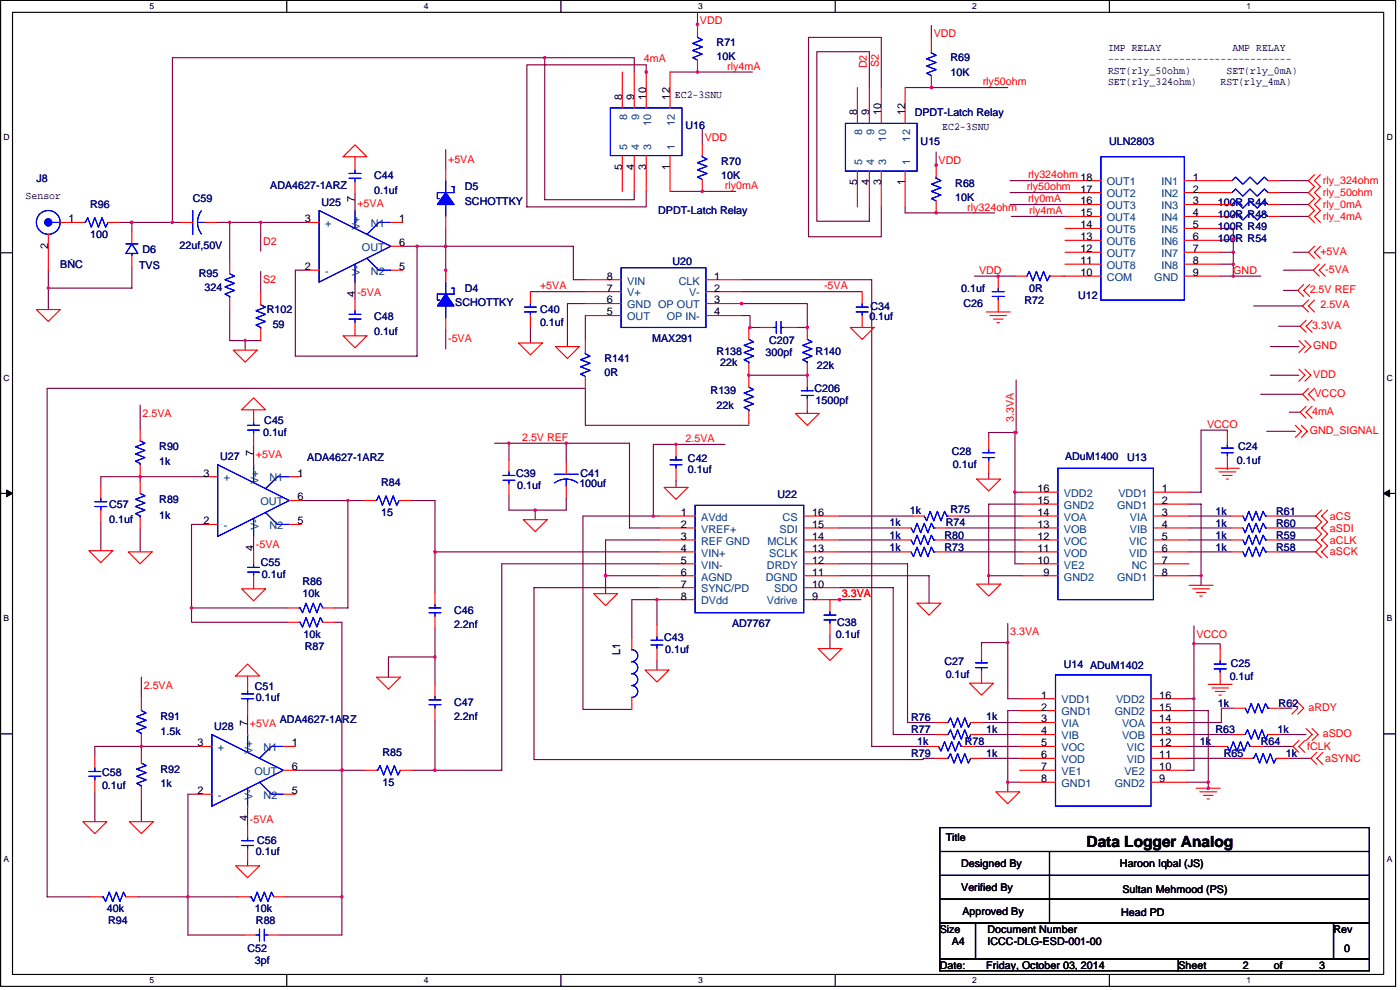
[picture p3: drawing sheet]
<svg xmlns="http://www.w3.org/2000/svg" width="420mm" height="297mm" viewBox="0 0 420 297" stroke-linecap="round" stroke-linejoin="round" font-family="sans-serif">
<path d="M.2 .1h418.6v295.9h-418.6zM3.8 3.7h411.5v288.7h-411.5z" fill="none" stroke="#000" stroke-width=".34"/>
<g fill="#fff">
<path d="M44.9 .5h1.4v2.8h-1.4z"/>
<path d="M44.9 292.8h1.4v2.8h-1.4z"/>
</g>
<path d="M86.1 .1v3.6M86.1 292.4v3.6" fill="none" stroke="#000" stroke-width=".34"/>
<g fill="#fff">
<path d="M127.2 .5h1.4v2.8h-1.4z"/>
<path d="M127.2 292.8h1.4v2.8h-1.4z"/>
</g>
<path d="M168.3 .1v3.6M168.3 292.4v3.6" fill="none" stroke="#000" stroke-width=".34"/>
<g fill="#fff">
<path d="M209.5 .5h1.4v2.8h-1.4z"/>
<path d="M209.5 292.8h1.4v2.8h-1.4z"/>
</g>
<path d="M250.6 .1v3.6M250.6 292.4v3.6" fill="none" stroke="#000" stroke-width=".34"/>
<g fill="#fff">
<path d="M291.8 .5h1.4v2.8h-1.4z"/>
<path d="M291.8 292.8h1.4v2.8h-1.4z"/>
</g>
<path d="M332.9 .1v3.6M332.9 292.4v3.6" fill="none" stroke="#000" stroke-width=".34"/>
<g fill="#fff">
<path d="M374.1 .5h1.4v2.8h-1.4z"/>
<path d="M374.1 292.8h1.4v2.8h-1.4z"/>
<path d="M1.1 39.8h1.8v2.8h-1.8z"/>
<path d="M416.2 39.8h1.8v2.8h-1.8z"/>
<path d="M1.1 111.9h1.8v2.9h-1.8z"/>
<path d="M416.2 111.9h1.8v2.9h-1.8z"/>
</g>
<path d="M.2 75.9h3.6M415.3 75.9h3.5" fill="none" stroke="#000" stroke-width=".34"/>
<g fill="#fff">
<path d="M1.1 184.1h1.7v2.8h-1.7z"/>
<path d="M416.2 184.1h1.7v2.8h-1.7z"/>
</g>
<path d="M.2 148h3.6M415.3 148h3.5" fill="none" stroke="#000" stroke-width=".34"/>
<path d="M2 147l1.8 1-1.8 1.1zM415.3 148l1.7-1v2.1z" fill="#000" stroke="#000" stroke-width=".3"/>
<g fill="#fff">
<path d="M1.1 256.3h1.7v2.8h-1.7z"/>
<path d="M416.1 256.3h1.8v2.8h-1.8z"/>
</g>
<path d="M.2 220.2h3.6M415.3 220.2h3.5M282 248.3h129v21.5h-129zM282 255.5h129M315 255.5v21.5M282 269.8h129v7.2h-129zM282 277h10.8v10.7h-10.8zM282.4 262.6h128.6M292.8 277h107.4v10.7h-107.4zM400.2 277h10.8v10.7h-10.8zM282 287.7h71.7v3.6h-71.7zM353.7 287.7h57.3v3.6h-57.3z" fill="none" stroke="#000" stroke-width=".34"/>
<g fill="none" stroke="#800040" stroke-width=".34">
<path d="M163.5 17.3h26.8v4.3M209.3 3.7v4.3M279.5 7.6v4.3M193.9 22v-2.5h-35.8v42.6h35.8v-4.7M201.1 21.6h24.7M210.8 38.8v4.3M260.9 26.3v-10.8h-15.8v50.9h15.8v-4.3M264.5 26.3v-15.1h-21.9v59.8h21.9v-8.9M271.6 26.3h30.8M106.5 47v.4M106.5 58.1v5.1M133.8 44.9v5.7"/>
<path d="M190.3 57.4v2.5h-26.8v-42.6h-111.8v49.4M201.1 57.4h19.7M281 45.6v4.3M303.2 57.8h16.4M303.2 54.2h16.4M384.1 57.8h8.6M384.1 54.2h8.6M21.3 77.8h.4M36 66.7h18.3M39.6 66.7v2.9M65 66.7h3.9v11.8M68.9 66.7h23.3"/>
<path d="M78.2 66.7v8.6M120.9 73.9h51.2v10h3.6M125.2 73.9v32.9h-36.6v-25.7h3.6M133.8 68.5v15.8M271.6 62.1v1.8h26.9M303.2 61.4h16.4M303.5 64.9h16.1M366.2 68.5h3.9v14.3M366.2 79.3h4.3M366.2 75.7h3.9M370.1 71.8l-3.9 .3M384.1 61.4h8.6"/>
<path d="M384.1 64.9h8.6M388 75.7h4.7M14.5 81.1v11.8M39.6 80.3v6.1h-25.1M68.9 92.9v9.3h9.3M78.2 81.4v6.5M106.5 84.6v5.1M133.8 99v5.7M159.2 87.5h16.5M159.2 98.3v4.6M175.7 91.1h-5.4v12.9M175.7 94.7v7.5"/>
<path d="M222.2 91.1h20.1v7.2h-3.3M222.6 94.7h2.5v3.6h-.4M222.6 83.9h39v140.1h16.5M222.6 87.5h36.2M225.1 98.3h3.2M292.4 82.8h12.2M318.9 82.8h.7M366.2 82.8h12.2M376.2 91.8h14.7M383.7 97.9h6.5M385.2 81.1h8.9M385.2 87.1h4.3"/>
<path d="M73.6 102.2v2.9M106.5 100.4v.4M224.7 112.6h17.6M305 114v15.8h-8.3v1.4M378.4 118.3h12.5M381.2 104h8.6M381.2 112.6h8.6M42.1 121.5v7.2M76.1 133.7v5.7M148.5 133h40.4v25.4h9M152.7 133v5M169.9 133v5.7"/>
<path d="M217.6 133.3h-21.5v21.5M224.7 127.6h-49v-11.1h-161.6v152.6h12.9M224.7 126.9v.4M242.3 123.3v.7M304.6 129.8v39.4h2.1M368.4 129.8v-.7h-7.9v18.6h-3.6M380.2 129.4h8.6M387 123.7h3.2M30.3 156.6v8.6M42.1 143v1.5M42.1 158.8v6.8M61.8 143h-31.5v2.9"/>
<path d="M61.8 157.4h-4.3v25M90.4 150.2h18.6M104.4 150.2v32.2h-4M123.4 150.2h7.1v27.6M152.7 148.8v4.3h17.2v-3.6M160.6 153.1v2.8M197.9 154.8h-22.9v58.1h14.6M202.9 144.1v2.1M252 154.8h21.8M252 158.4h17.9M284.2 158.4h22.5M288.1 154.8h18.6"/>
<path d="M296.7 141.9v1.8M304.6 147.7h2.1M306.7 151.3h-10v24M356.9 154.8h12.5M356.9 158.4h12.5M356.9 151.3h3.6v24.3M368.4 140.5v.4M383.7 154.8h11.2M383.7 158.4h11.2M76.1 160.9v4.7M76.1 176.3v.4M130.5 165.6h67.4"/>
<path d="M181.7 172.7h16.2M197.2 179.9h.7M197.9 176.3h-37.6v51.6h116.7v-.4h3.6M197.9 169.2h-47.3v61.9h-26.9M197.9 162h-16.2v16.1M249.1 179.9h9.3M252 169.2h20.4v47.6h8.2M252 176.3h16.1v44.1h12.5M252 172.7h26.8v8.3M252 165.6h17.9M252 162h17.9M284.2 165.6h22.5"/>
<path d="M284.2 162h22.5M296.7 172.7h10M356.9 172.7h3.6M356.9 165.6h12.5M356.9 162h12.5M383.7 165.6h11.2M383.7 162h11.2M57.5 182.4v4.3h28.6M57.5 182.4h28.6M100.4 186.7h2.2v93.8h-18.6M130.5 188.5v16.8M130.5 197.1h-13.9v6.1"/>
<path d="M197.2 187.4v-7.5h-7.6v11.5M197.2 198.2v2.8M249.1 190.6v4M302.4 187.1v22.5h3.6M302.4 192.8h-7.8v1.4M358.3 187.8v5.4h7.9v1.4M358.3 193.2v37.9h-2.1M42.4 203.2v6.4M74.3 202.8v.7M74.3 214.3v6.1M130.5 216.1v15M294.9 216.8h11.1"/>
<path d="M306 213.2h-3.6v24.4M356.2 213.2h6.4v23.7M356.2 209.6h2.1M370.1 212.5h-3.5v4.3h-10.4M384.5 212.5h3.2M28.5 237.6v8.9M42.4 224v1.4M42.4 239.7v6.8M60 238.3h-3.6v42.2h16.8M60 224h-31.5v2.8M88.6 231.1h20.8M292.4 224h13.6"/>
<path d="M294.9 220.4h11.1M294.9 227.5h11.1M302.4 234.7h3.6M356.2 224h8.6M356.2 220.4h13.6M356.2 234.7h6.4M356.2 227.5h16.1M379.1 224h8.9M384.1 220.4h7.9M386.6 227.5h6.8M74.3 241.9v5.7M74.3 258.3v1.5"/>
<path d="M41.4 269.1h30M85.8 269.1h16.8"/>
</g>
<g fill="#f0f" stroke="#f0f" stroke-width=".34">
<circle cx="130.5" cy="231.1" r=".35"/>
<circle cx="130.5" cy="165.6" r=".35"/>
<circle cx="102.6" cy="231.1" r=".35"/>
<circle cx="125.2" cy="73.9" r=".35"/>
<circle cx="57.5" cy="182.4" r=".35"/>
<circle cx="130.5" cy="197.1" r=".35"/>
<circle cx="104.4" cy="150.2" r=".34"/>
<circle cx="39.6" cy="66.7" r=".35"/>
<circle cx="56.4" cy="269.1" r=".35"/>
<circle cx="42.4" cy="224" r=".35"/>
<circle cx="102.6" cy="269.1" r=".35"/>
<circle cx="42.1" cy="143" r=".34"/>
<circle cx="14.5" cy="86.4" r=".35"/>
<circle cx="362.6" cy="236.5" r=".35"/>
<circle cx="302.4" cy="234.7" r=".35"/>
<circle cx="181.7" cy="172.7" r=".35"/>
<circle cx="251.9" cy="179.9" r=".34"/>
<circle cx="302.4" cy="192.8" r=".35"/>
<circle cx="358.3" cy="209.6" r=".35"/>
<circle cx="358.3" cy="193.2" r=".35"/>
<circle cx="133.7" cy="73.9" r=".35"/>
<circle cx="169.9" cy="133" r=".35"/>
<circle cx="160.6" cy="153" r=".35"/>
<circle cx="152.7" cy="133" r=".35"/>
<circle cx="197.1" cy="179.9" r=".35"/>
<circle cx="202.9" cy="133.3" r=".34"/>
<circle cx="196.1" cy="154.8" r=".35"/>
<circle cx="360.4" cy="172.7" r=".35"/>
<circle cx="304.6" cy="147.7" r=".35"/>
<circle cx="304.6" cy="129.8" r=".35"/>
<circle cx="296.7" cy="172.7" r=".34"/>
<circle cx="304.9" cy="129.8" r=".35"/>
<circle cx="51.7" cy="66.7" r=".35"/>
<circle cx="73.6" cy="102.2" r=".35"/>
<circle cx="78.2" cy="66.7" r=".35"/>
<circle cx="68.9" cy="66.7" r=".34"/>
<circle cx="163.5" cy="17.3" r=".35"/>
<circle cx="133.7" cy="81.1" r=".35"/>
<circle cx="362.6" cy="234.7" r=".35"/>
<circle cx="193.9" cy="21.6" r=".34"/>
<circle cx="279.5" cy="26.3" r=".35"/>
<circle cx="280.9" cy="63.9" r=".35"/>
<circle cx="210.8" cy="57.4" r=".35"/>
<circle cx="209.3" cy="21.6" r=".35"/>
<circle cx="370.1" cy="79.3" r=".35"/>
<circle cx="370.1" cy="75.7" r=".35"/>
<circle cx="299.6" cy="82.8" r=".35"/>
<circle cx="280.9" cy="49.5" r=".35"/>
<circle cx="209.3" cy="7.3" r=".35"/>
<circle cx="370.1" cy="71.7" r=".35"/>
<circle cx="370.1" cy="82.8" r=".35"/>
<circle cx="242.3" cy="112.6" r=".35"/>
<circle cx="224.7" cy="112.6" r=".35"/>
<circle cx="225.1" cy="98.2" r=".34"/>
<circle cx="242.3" cy="98.2" r=".35"/>
<circle cx="222.6" cy="91.1" r=".35"/>
</g>
<g fill="none" stroke="#f00" stroke-width=".34">
<path d="M257.3 26.3v10.7M260.9 26.3v10.7M264.5 26.3v10.7M271.6 26.3v10.7M106.5 43.5l3.6 3.5h-7.1zM257.3 51.3v10.8M260.9 51.3v10.8M264.5 51.3v10.8M271.6 51.3v10.8M366.2 54.2h3.6M380.5 54.2h3.6M394.5 52.4l-1.8 1.8 1.8 1.8-1.8 1.8 1.8 1.8-1.8 1.8 1.8 1.8-1.8 1.7 1.8 1.8"/>
<path d="M396.3 52.4l-1.8 1.8 1.8 1.8-1.8 1.8 1.8 1.8-1.8 1.8 1.8 1.8-1.8 1.7 1.8 1.8M92.2 66.7h3.6M394.5 73.9l-1.8 1.8 1.8 1.8M395.9 79.3l-1.8 1.8 1.8 1.7M396.3 73.9l-1.8 1.8 1.8 1.8M397.7 79.3l-1.8 1.8 1.8 1.7M10.9 92.9h7.2l-3.6 3.6zM92.2 81.1h3.6M255.2 98.3h7.1l-3.5 3.5zM296 93.6h7.2M297.1 94.7h5M298.1 95.7h2.9"/>
<path d="M299.2 96.8h.7M391.3 85.4l-1.8 1.7 1.8 1.8M392 96.1l-1.8 1.8 1.8 1.8M392.7 90l-1.8 1.8 1.8 1.8M393.1 85.4l-1.8 1.7 1.8 1.8M393.8 96.1l-1.8 1.8 1.8 1.8M394.5 90l-1.8 1.8 1.8 1.8M70 105.1h7.2l-3.6 3.5zM76.1 119.4l3.6 3.6h-7.2zM103 100.8h7.1l-3.6 3.6zM155.6 102.9h7.2l-3.6 3.6zM166.7 104h7.2l-3.6 3.6z"/>
<path d="M242.3 112.6v3.6M242.3 119.7v3.6M389.8 102.2l1.8 1.8-1.8 1.8M389.8 110.8l1.8 1.8-1.8 1.8M391.6 102.2l1.8 1.8-1.8 1.8M391.6 110.8l1.8 1.8-1.8 1.8M392.7 116.5l-1.8 1.8 1.8 1.8M394.5 116.5l-1.8 1.8 1.8 1.8M238.7 124h7.2l-3.6 3.6zM368.4 129.8v3.5M368.4 136.9v3.6M388.8 127.6l1.8 1.8-1.8 1.8"/>
<path d="M390.6 127.6l1.7 1.8-1.7 1.8M392 121.9l-1.8 1.8 1.8 1.8M393.8 121.9l-1.8 1.8 1.8 1.8M157 155.9h7.2l-3.6 3.6zM199.3 146.2h7.2l-3.6 3.6zM293.1 143.7h7.2l-3.6 3.6zM364.8 140.5h7.1M365.8 141.6h5M366.9 142.7h2.9M368 143.7h.7M369.4 154.8h3.6M380.2 154.8h3.5"/>
<path d="M396.6 153.1l-1.7 1.7 1.7 1.8-1.7 1.8 1.7 1.8-1.7 1.8 1.7 1.8-1.7 1.8 1.7 1.8M398.4 153.1l-1.8 1.7 1.8 1.8-1.8 1.8 1.8 1.8-1.8 1.8 1.8 1.8-1.8 1.8 1.8 1.8M26.7 165.2h7.1l-3.5 3.6zM38.5 165.6h7.2l-3.6 3.6zM72.5 176.7h7.2l-3.6 3.6zM76.1 165.6v3.6M76.1 172.7v3.6M178.2 178.1h7.1l-3.6 3.6zM293.1 175.3h7.2l-3.6 3.5zM356.9 175.6h7.2M358 176.7h5M359 177.8h2.9"/>
<path d="M360.1 178.8h.7M74.3 199.2l3.6 3.6h-7.2zM189.6 191.4v3.5M245.5 194.6h7.2l-3.6 3.6zM275.2 181h7.2l-3.6 3.6zM113 203.2h7.2l-3.6 3.6zM189.6 209.3v3.6M193.6 201h7.1l-3.5 3.6zM291 205h7.1l-3.5 3.6zM306 209.6h10.8M306 213.2h10.8M306 216.8h10.8"/>
<path d="M345.4 209.6h10.8M345.4 213.2h10.8M345.4 216.8h10.8M362.6 205.3h7.2M363.7 206.4h5M364.8 207.5h2.8M365.8 208.6h.8M387.7 210.7l1.8 1.8-1.8 1.8M389.5 210.7l1.8 1.8-1.8 1.8M392 218.6l1.8 1.8-1.8 1.8M393.8 218.6l1.8 1.8-1.8 1.8M278.1 224h3.6"/>
<path d="M288.8 224h3.6M298.9 237.6h7.1l-3.6 3.6zM306 224h10.8M306 220.4h10.8M306 227.5h10.8M306 231.1h10.8M306 234.7h10.8M345.4 224h10.8M345.4 220.4h10.8M345.4 227.5h10.8M345.4 231.1h10.8M345.4 234.7h10.8"/>
<path d="M359 236.5h7.2M360.1 237.6h5M361.2 238.7h2.9M362.3 239.7h.7M389.8 222.2l-1.8 1.8 1.8 1.7M391.6 222.2l-1.8 1.8 1.8 1.7M395.2 225.7l-1.8 1.8 1.8 1.8M397 225.7l-1.8 1.8 1.8 1.8M24.9 246.5h7.2l-3.6 3.6zM38.9 246.5h7.1l-3.6 3.6zM70.7 259.8h7.2l-3.6 3.6zM71.4 269.1h3.6"/>
<path d="M82.2 269.1h3.6M73.2 280.5h3.6M80.4 280.5h3.6"/>
</g>
<g fill="none" stroke="#00f" stroke-width=".34">
<path d="M253.7 37h21.5v14.3h-21.5zM369.8 54.2l1-1.1 2.2 2.2 2.1-2.2 2.2 2.2 2.1-2.2 1.1 1.1M95.8 63.2l21.5 10.7-21.5 10.7zM106.5 63.2v5.3M106.5 79.3v5.3M110.1 77.5l3.6 3.6h3.6M117.3 66.7h-3.6l-3.6 3.6M240.5 118.7h3.6M240.5 117.2h3.6M242.3 116.2v1M242.3 118.7v1M366.6 135.8h3.5"/>
<path d="M366.6 134.4h3.5M368.4 133.3v1.1M368.4 135.8v1.1M373 154.8l.7 1.5 1.1-2.9 1.1 2.9 1-2.9 1.1 2.9 1.1-2.9 .7 1.4h.4M74.3 171.7h3.6M74.3 170.2h3.6M76.1 169.2v1M76.1 171.7v1M189.6 194.9a1.78 1.78 0 0 1 1.8 1.8 1.78 1.78 0 0 1-1.8 1.8 1.79 1.79 0 0 1 1.8 1.8 1.79 1.79 0 0 1-1.8 1.8 1.78 1.78 0 0 1 1.8 1.8 1.78 1.78 0 0 1-1.8 1.8M189.6 205.7a1.78 1.78 0 0 1 1.8 1.8 1.78 1.78 0 0 1-1.8 1.8M316.8 202.5h28.6v39.4h-28.6zM281.7 224l.7 1.4 1.1-2.9 1 2.9 1.1-2.9 1.1 2.9 1.1-2.9 .7 1.5h.3"/>
<path d="M75 269.1h.4l.7 1.4 1.1-2.8 1 2.8 1.1-2.8 1.1 2.8 1.1-2.8 .7 1.4M77.9 278.8v3.5M79.3 278.8v3.5M76.8 280.5h1.1M79.3 280.5h1.1"/>
</g>
<g fill="#f00">
<circle cx="106.5" cy="63.2" r=".17"/>
<circle cx="106.5" cy="84.6" r=".17"/>
</g>
<g fill="none" stroke="#f00" stroke-width=".34">
<path d="M209.3 7.3v3.6M209.3 18v3.6M186.8 21.6v10.8M190.3 21.6v10.8M193.9 21.6v10.8M201.1 21.6v10.8M106.5 47.4v3.6M106.5 54.6v3.5M133.8 50.6v3.6M186.8 46.7v10.7M190.3 46.7v10.7M193.9 46.7v10.7"/>
<path d="M201.1 46.7v10.7M210.8 43.1v3.6M210.8 53.8v3.6M281 49.6v3.5M319.6 54.2h10.8M319.6 57.8h10.8M355.4 54.2h10.8M355.4 57.8h10.8M14.5 70.3v10.8M18.1 66.7h7.1M32.4 66.7h3.6M39.6 69.6v3.6"/>
<path d="M39.6 76.8v3.5M54.3 66.7h3.5M61.4 66.7h3.6M68.9 78.5v3.6M117.3 73.9h3.6M117.3 66.7h3.6M133.8 64.9v3.6M281 60.3v3.6M319.6 61.4h10.8M319.6 64.9h10.8M319.6 68.5h10.8M319.6 72.1h10.8"/>
<path d="M319.6 75.7h10.8M319.6 79.3h10.8M355.4 61.4h10.8M355.4 64.9h14.4M355.4 68.5h10.8M355.4 72.1h10.8M355.4 75.7h10.8M355.4 79.3h10.8M380.5 64.9h3.6M68.9 89.3v3.6M78.2 87.9v3.5M78.2 98.6v3.6"/>
<path d="M106.5 89.7v3.5M106.5 96.8v3.6M117.3 81.1h3.6M133.8 81.1v3.5M133.8 95.4v3.6M159.2 87.5v3.6M159.2 94.7v3.6M175.7 83.9h10.7M175.7 87.5h10.7M175.7 91.1h10.7M175.7 94.7h10.7M211.8 83.9h10.8"/>
<path d="M211.8 87.5h10.8M211.8 91.1h10.8M211.8 94.7h10.8M224.7 98.3v3.5M228.3 98.3h3.6M235.5 98.3h3.5M242.3 98.3v3.5M258.8 87.5v3.6M258.8 94.7v3.6M304.6 82.8h3.6M315.3 82.8h3.6M319.6 82.8h10.8"/>
<path d="M355.4 82.8h10.8M175.7 102.2v3.6M175.7 112.9v3.6M224.7 109v7.2M242.3 109v3.6M42.1 128.7v3.6M42.1 139.4v3.6M152.7 138v3.6M169.9 138.7v3.6M202.9 133.3v3.6M224.7 123.3v3.6M296.7 131.2v3.6"/>
<path d="M296.7 138.4v3.5M30.3 145.9v3.6M30.3 153.1v3.5M42.1 144.5v3.5M42.1 155.2v3.6M61.8 143h3.6M61.8 157.4h3.6M109 150.2h3.6M119.8 150.2h3.6M152.7 145.2v3.6M169.9 145.9v3.6M197.9 154.8h10.7"/>
<path d="M197.9 158.4h10.7M202.9 140.5v3.6M241.2 154.8h10.8M241.2 158.4h10.8M273.8 154.8h3.6M284.5 154.8h3.6M306.7 154.8h10.8M306.7 158.4h10.8M306.7 147.7h10.8M306.7 151.3h10.8M346.1 154.8h10.8M346.1 158.4h10.8"/>
<path d="M346.1 147.7h10.8M346.1 151.3h10.8M369.4 158.4h3.6M380.2 158.4h3.5M130.5 177.8v3.5M197.9 165.6h10.7M197.9 162h10.7M197.9 169.2h10.7M197.9 172.7h10.7M197.9 176.3h10.7M197.9 179.9h10.7M241.2 165.6h10.8"/>
<path d="M241.2 162h10.8M241.2 169.2h10.8M241.2 172.7h10.8M241.2 176.3h10.8M241.2 179.9h10.8M249.1 179.9v3.6M269.9 165.6h3.5M280.6 165.6h3.6M306.7 165.6h10.8M306.7 162h10.8M306.7 169.2h10.8M306.7 172.7h10.8"/>
<path d="M346.1 165.6h10.8M346.1 162h10.8M346.1 169.2h10.8M346.1 172.7h10.8M369.4 162h3.6M380.2 162h3.5M86.1 186.7h3.6M86.1 182.4h3.6M96.9 186.7h3.5M96.9 182.4h3.5M130.5 184.9v3.6M197.2 187.4v3.6"/>
<path d="M197.2 194.6v3.6M249.1 187.1v3.5M294.6 194.2v3.6M366.2 194.6v3.6M130.5 205.3v3.6M130.5 212.5v3.6M280.6 216.8h3.6M291.3 216.8h3.6M294.6 201.4v3.6M366.2 201.8v3.5M370.1 212.5h3.6M380.9 212.5h3.6"/>
<path d="M28.5 226.8v3.6M28.5 234v3.6M109.4 231.1h3.6M120.2 231.1h3.5M280.6 227.5h3.6M291.3 227.5h3.6M364.8 224h3.6M369.8 220.4h3.5M372.3 227.5h3.6M375.5 224h3.6M380.5 220.4h3.6M383 227.5h3.6"/>
<path d="M74.3 247.6v3.6M74.3 254.8v3.5M27 269.1h3.6M37.8 269.1h3.6"/>
</g>
<g fill="none" stroke="#00f" stroke-width=".34">
<path d="M209.3 10.9v.3l1.5 .7-2.9 1.1 2.9 1.1-2.9 1.1 2.9 1-2.9 1.1 1.4 .7M183.2 32.4h21.5v14.3h-21.5zM104.7 52h3.6M104.7 53.5h3.6M106.5 51v1M106.5 53.5v1.1M133.8 54.2v3.6M135.6 56h.7v1.8h-5v1.8h.7M210.8 46.7v.3l1.4 .8-2.9 1 2.9 1.1-2.9 1.1 2.9 1-2.9 1.1 1.5 .7M281 53.1v.4l1.4 .7-2.9 1.1 2.9 1-2.9 1.1 2.9 1.1-2.9 1.1 1.5 .7M330.4 47h25v43h-25zM15.6 66.7h2.5"/>
<path d="M25.2 66.7h.4l.7-1.4 1.1 2.9 1.1-2.9 1 2.9 1.1-2.9 1.1 2.9 .7-1.5M37.8 73.2h3.6M39.6 73.2l1.8 2.9h-3.6zM39.6 76.1v.7M57.8 63.2v7.1M59.3 66.7h2.1M60.4 63.2a5.8 5.8 0 0 0 0 7M133.8 61.4v3.5M369.8 64.9l1-1 2.2 2.1 2.1-2.1 2.2 2.1 2.1-2.1 1.1 1M68.9 82.1l1.5 .7-2.9 1.1 2.9 1.1-2.9 1.1 2.9 1-2.9 1.1 1.4 .7v.4M78.2 91.4l1.5 .8-2.9 1 2.9 1.1-2.9 1.1 2.9 1.1-2.9 1 1.4 .8v.3M104.7 95.7h3.6"/>
<path d="M104.7 94.3h3.6M106.5 93.2v1.1M106.5 95.7v1.1M133.8 84.6v3.6M133.8 91.8v3.6M135.6 86.4h.7v1.8h-5v1.8h.7M157.4 93.6h3.6M157.4 92.2h3.6M159.2 91.1v1.1M159.2 93.6v1.1M186.4 80.3h25.4v18h-25.4zM231.9 98.3h1.1"/>
<path d="M233 96.5v3.5M234.4 96.5v3.5M234.4 98.3h1.1M257 93.6h3.6M257 92.2h3.6M258.8 91.1v1.1M258.8 93.6v1.1M308.2 82.8l.7-1.4 1.1 2.9 1-2.9 1.1 2.9 1.1-2.9 1.1 2.9 .7-1.5h.3M175.7 105.8v.3l1.4 .7-2.9 1.1 2.9 1.1-2.9 1.1 2.9 1-2.9 1.1 1.5 .7M224.7 101.8l1.5 .8-2.9 1 2.9 1.1-2.9 1.1 2.9 1-2.9 1.1 1.4 .7v.4M224.7 116.2l1.5 .7-2.9 1 2.9 1.1-2.9 1.1 2.9 1.1-2.9 1.1 1.4 .7v.3M242.3 101.8l1.4 .8-2.9 1 2.9 1.1-2.9 1.1 2.9 1-2.9 1.1 1.5 .7v.4"/>
<path d="M42.1 132.3l1.4 .7-2.9 1.1 2.9 1-2.9 1.1 2.9 1.1-2.9 1.1 1.5 .7v.3M65.4 139.4l21.4 10.8-21.4 10.7zM76.1 139.4v5.4M201.1 139.4h3.6M201.1 138h3.6M202.9 136.9v1.1M202.9 139.4v1.1M294.9 137.3h3.6M294.9 135.8h3.6M296.7 134.8v1M296.7 137.3v1.1M28.5 152h3.6"/>
<path d="M28.5 150.5h3.6M30.3 149.5v1M30.3 152v1.1M42.1 148l1.4 .8-2.9 1 2.9 1.1-2.9 1.1 2.9 1.1-2.9 1 1.5 .7v.4M76.1 155.6v5.3M79.7 153.8l3.6 3.6h3.5M86.8 143h-3.5l-3.6 3.6M112.6 150.2h.4l.7-1.4 1.1 2.8 1.1-2.8 1 2.8 1.1-2.8 1.1 2.8 .7-1.4M150.9 144.1h3.6M150.9 142.7h3.6M152.7 141.6v1.1M152.7 144.1v1.1"/>
<path d="M166.4 142.3h7.1M166.4 144.9a5.8 5.8 0 0 1 7 0M169.9 143.7v2.2M208.6 151.6h32.6v32.3h-32.6zM277.4 154.8l.7 1.5 1.1-2.9 1 2.9 1.1-2.9 1.1 2.9 1.1-2.9 .7 1.4h.3M317.5 140.5h28.6v39.4h-28.6zM373 158.4l.7 1.5 1.1-2.9 1.1 2.9 1-2.9 1.1 2.9 1.1-2.9 .7 1.4h.4M273.4 165.6l.8 1.4 1-2.9 1.1 2.9 1.1-2.9 1.1 2.9 1-2.9 .7 1.5h.4M373 162l.7 1.4 1.1-2.8 1.1 2.8 1-2.8 1.1 2.8 1.1-2.8 .7 1.4h.4M89.7 186.7h.4l.7 1.5 1.1-2.9 1 2.9 1.1-2.9 1.1 2.9 1-2.9 .8 1.4M89.7 182.4h.4l.7 1.5 1.1-2.9 1 2.9 1.1-2.9 1.1 2.9 1-2.9 .8 1.4M128.7 183.9h3.6"/>
<path d="M128.7 182.4h3.6M130.5 181.3v1.1M130.5 183.9v1M195.4 193.5h3.5M195.4 192.1h3.5M197.2 191v1.1M197.2 193.5v1.1M247.3 186h3.6M247.3 184.6h3.6M249.1 183.5v1.1M249.1 186v1.1M292.8 198.9h3.6"/>
<path d="M294.6 197.8v1.1M364.4 199.2h3.6M366.2 198.2v1M128.7 211.4h3.6M128.7 210h3.6M130.5 208.9v1.1M130.5 211.4v1.1M284.2 216.8h.3l.8-1.4 1 2.8 1.1-2.8 1.1 2.8 1-2.8 1.1 2.8 .7-1.4M292.8 200.3h3.6M294.6 200.3v1.1M364.4 200.7h3.6M366.2 200.7v1.1"/>
<path d="M373.7 212.5l.7 1.4 1.1-2.8 1.1 2.8 1-2.8 1.1 2.8 1.1-2.8 .7 1.4h.4M26.7 231.5h3.6M26.7 232.9h3.6M28.5 230.4v1.1M28.5 232.9v1.1M113 231.1h.4l.7-1.4 1 2.9 1.1-2.9 1.1 2.9 1.1-2.9 1 2.9 .8-1.5M284.2 227.5h.3l.8-1.4 1 2.9 1.1-2.9 1.1 2.9 1-2.9 1.1 2.9 .7-1.5M368.4 224l.7 1.4 1-2.9 1.1 2.9 1.1-2.9 1 2.9 1.1-2.9 .7 1.5h.4M373.3 220.4h.4l.7-1.5 1.1 2.9 1.1-2.9 1 2.9 1.1-2.9 1.1 2.9 .7-1.4M375.9 227.5h.3l.7-1.4 1.1 2.9 1.1-2.9 1.1 2.9 1-2.9 1.1 2.9 .7-1.5M72.5 253.7h3.6M72.5 252.2h3.6"/>
<path d="M74.3 251.2v1M74.3 253.7v1.1M30.6 269.1h.4l.7 1.4 1.1-2.8 1 2.8 1.1-2.8 1.1 2.8 1.1-2.8 .7 1.4"/>
<circle cx="14.5" cy="66.7" r="3.6"/>
</g>
<g fill="#00f" stroke="#00f" stroke-width=".34">
<path d="M133.8 57.8l2.5 3.6h-5z" fill-rule="evenodd"/>
<path d="M133.8 57.8l2.5 3.6h-5z" fill-rule="evenodd"/>
<path d="M133.8 88.2l2.5 3.6h-5z" fill-rule="evenodd"/>
<path d="M133.8 88.2l2.5 3.6h-5z" fill-rule="evenodd"/>
<circle cx="14.5" cy="66.7" r="1.06"/>
</g>
<g fill="#f00">
<circle cx="76.1" cy="139.4" r=".17"/>
<circle cx="76.1" cy="160.9" r=".17"/>
</g>
<path d="M279.5 11.9v3.6M279.5 22.7v3.6M86.8 150.2h3.6M86.8 143h3.6M86.8 157.4h3.6M74.3 203.5v3.6M74.3 210.7v3.6M60 224h3.6M60 238.3h3.6" fill="none" stroke="#f00" stroke-width=".34"/>
<path d="M279.5 15.5v.4l1.5 .7-2.9 1.1 2.9 1.1-2.9 1 2.9 1.1-2.9 1.1 1.4 .7M72.5 208.2h3.6M72.5 209.6h3.6M74.3 207.1v1.1M74.3 209.6v1.1M63.6 220.4l21.5 10.7-21.5 10.8zM74.3 220.4v5.3M74.3 236.5v5.4M77.9 234.7l3.6 3.6h3.6M85.1 224h-3.6l-3.6 3.5" fill="none" stroke="#00f" stroke-width=".34"/>
<g fill="#f00">
<circle cx="74.3" cy="220.4" r=".17"/>
<circle cx="74.3" cy="241.9" r=".17"/>
</g>
<g fill="none" stroke="#f00" stroke-width=".34">
<path d="M366.2 57.8h3.6M380.5 57.8h3.6M366.2 61.4h3.6M380.5 61.4h3.6M299.6 82.8v3.6M299.6 90v3.6M76.1 123v3.6M76.1 130.1v3.6M269.9 158.4h3.5M280.6 158.4h3.6M269.9 162h3.5M280.6 162h3.6"/>
<path d="M369.4 165.6h3.6M380.2 165.6h3.5M42.4 209.6v3.6M42.4 220.4v3.6M42.4 225.4v3.6M42.4 236.1v3.6M85.1 231.1h3.5M85.1 224h3.5M85.1 238.3h3.5M280.6 220.4h3.6M291.3 220.4h3.6"/>
</g>
<g fill="none" stroke="#00f" stroke-width=".34">
<path d="M369.8 57.8l1-1.1 2.2 2.2 2.1-2.2 2.2 2.2 2.1-2.2 1.1 1.1M369.8 61.4l1-1.1 2.2 2.1 2.1-2.1 2.2 2.1 2.1-2.1 1.1 1.1M297.8 87.5h3.6M297.8 88.9h3.6M299.6 86.4v1.1M299.6 88.9v1.1M74.3 127.6h3.6M74.3 129.1h3.6M76.1 126.6v1M76.1 129.1v1M273.4 158.4l.8 1.5 1-2.9 1.1 2.9 1.1-2.9 1.1 2.9 1-2.9 .7 1.4h.4M273.4 162l.8 1.4 1-2.8 1.1 2.8 1.1-2.8 1.1 2.8 1-2.8 .7 1.4h.4"/>
<path d="M373 165.6l.7 1.4 1.1-2.9 1.1 2.9 1-2.9 1.1 2.9 1.1-2.9 .7 1.5h.4M42.4 213.2l1.5 .7-2.9 1.1 2.9 1.1-2.9 1 2.9 1.1-2.9 1.1 1.4 .7v.4M42.4 229l1.5 .7-2.9 1.1 2.9 1-2.9 1.1 2.9 1.1-2.9 1.1 1.4 .7v.3M284.2 220.4h.3l.8-1.5 1 2.9 1.1-2.9 1.1 2.9 1-2.9 1.1 2.9 .7-1.4"/>
</g>
<g fill="#f0f" stroke="#f0f" stroke-width=".34">
<circle cx="130.5" cy="231.1" r=".35"/>
<circle cx="130.5" cy="165.6" r=".35"/>
<circle cx="102.6" cy="231.1" r=".35"/>
<circle cx="125.2" cy="73.9" r=".35"/>
<circle cx="57.5" cy="182.4" r=".35"/>
<circle cx="130.5" cy="197.1" r=".35"/>
<circle cx="104.4" cy="150.2" r=".34"/>
<circle cx="39.6" cy="66.7" r=".35"/>
<circle cx="56.4" cy="269.1" r=".35"/>
<circle cx="42.4" cy="224" r=".35"/>
<circle cx="102.6" cy="269.1" r=".35"/>
<circle cx="42.1" cy="143" r=".34"/>
<circle cx="14.5" cy="86.4" r=".35"/>
<circle cx="362.6" cy="236.5" r=".35"/>
<circle cx="302.4" cy="234.7" r=".35"/>
<circle cx="181.7" cy="172.7" r=".35"/>
<circle cx="251.9" cy="179.9" r=".34"/>
<circle cx="302.4" cy="192.8" r=".35"/>
<circle cx="358.3" cy="209.6" r=".35"/>
<circle cx="358.3" cy="193.2" r=".35"/>
<circle cx="133.7" cy="73.9" r=".35"/>
<circle cx="169.9" cy="133" r=".35"/>
<circle cx="160.6" cy="153" r=".35"/>
<circle cx="152.7" cy="133" r=".35"/>
<circle cx="197.1" cy="179.9" r=".35"/>
<circle cx="202.9" cy="133.3" r=".34"/>
<circle cx="196.1" cy="154.8" r=".35"/>
<circle cx="360.4" cy="172.7" r=".35"/>
<circle cx="304.6" cy="147.7" r=".35"/>
<circle cx="304.6" cy="129.8" r=".35"/>
<circle cx="296.7" cy="172.7" r=".34"/>
<circle cx="304.9" cy="129.8" r=".35"/>
<circle cx="51.7" cy="66.7" r=".35"/>
<circle cx="73.6" cy="102.2" r=".35"/>
<circle cx="78.2" cy="66.7" r=".35"/>
<circle cx="68.9" cy="66.7" r=".34"/>
<circle cx="163.5" cy="17.3" r=".35"/>
<circle cx="133.7" cy="81.1" r=".35"/>
<circle cx="362.6" cy="234.7" r=".35"/>
<circle cx="193.9" cy="21.6" r=".34"/>
<circle cx="279.5" cy="26.3" r=".35"/>
<circle cx="280.9" cy="63.9" r=".35"/>
<circle cx="210.8" cy="57.4" r=".35"/>
<circle cx="209.3" cy="21.6" r=".35"/>
<circle cx="370.1" cy="79.3" r=".35"/>
<circle cx="370.1" cy="75.7" r=".35"/>
<circle cx="299.6" cy="82.8" r=".35"/>
<circle cx="280.9" cy="49.5" r=".35"/>
<circle cx="209.3" cy="7.3" r=".35"/>
<circle cx="370.1" cy="71.7" r=".35"/>
<circle cx="370.1" cy="82.8" r=".35"/>
<circle cx="242.3" cy="112.6" r=".35"/>
<circle cx="224.7" cy="112.6" r=".35"/>
<circle cx="225.1" cy="98.2" r=".34"/>
<circle cx="242.3" cy="98.2" r=".35"/>
<circle cx="222.6" cy="91.1" r=".35"/>
</g>
<text font-size="4.6" x="326.1" y="254">Data Logger Analog</text>
<g font-size="3.2" fill="#f00">
<text x="210" y="7.3">VDD</text>
<text x="280.2" y="11.2">VDD</text>
<text x="193.2" y="18.7">4mA</text>
<text x="218.3" y="20.9">rly4mA</text>
<text x="260.2" y="20.5" transform="rotate(-90 260.2 20.5)">D2</text>
<text x="263.8" y="20.2" transform="rotate(-90 263.8 20.2)">S2</text>
<text x="294.9" y="25.5">rly50ohm</text>
<text x="211.5" y="42.4">VDD</text>
<text x="134.5" y="48.8">+5VA</text>
<text x="281.7" y="49.2">VDD</text>
<text x="308.5" y="53.5">rly324ohm 18</text>
<text x="217.6" y="56.7">rly0mA</text>
<text x="308.2" y="57.1">rly50ohm</text>
<text x="397" y="58.9">rly_50ohm</text>
<text x="397" y="55.3">rly_324ohm</text>
<text x="107.3" y="62.1">+5VA</text>
<text x="290.3" y="63.2">rly324ohm</text>
<text x="308.5" y="60.6">rly0mA</text>
<text x="308.9" y="64.2">rly4mA</text>
<text x="397" y="62.5">rly_0mA</text>
<text x="397" y="66">rly_4mA</text>
<text x="79" y="73.5">D2</text>
<text x="396.3" y="76.4">+5VA</text>
<text x="293.8" y="82.1">VDD</text>
<text x="370.1" y="82.1">GND</text>
<text x="397.7" y="81.8">-5VA</text>
<text x="79" y="85">S2</text>
<text x="107.3" y="88.9">-5VA</text>
<text x="162.1" y="86.8">+5VA</text>
<text x="247.3" y="86.8">-5VA</text>
<text x="393.1" y="87.9">2.5V REF</text>
<text x="396.3" y="92.5">2.5VA</text>
<text x="393.8" y="98.6">3.3VA</text>
<text x="134.5" y="102.6">-5VA</text>
<text x="394.1" y="104.7">GND</text>
<text x="394.1" y="113.3">VDD</text>
<text x="394.5" y="119">VCCO</text>
<text x="42.8" y="125.1">2.5VA</text>
<text x="393.8" y="124.4">4mA</text>
<text x="304.2" y="126.5" transform="rotate(-90 304.2 126.5)">3.3VA</text>
<text x="362.3" y="128.3">VCCO</text>
<text x="393.1" y="130.1">GND_SIGNAL</text>
<text x="76.8" y="137.3">+5VA</text>
<text x="156.7" y="132.3">2.5V REF</text>
<text x="205.7" y="132.6">2.5VA</text>
<text x="399.1" y="155.9">aCS</text>
<text x="399.1" y="159.5">aSDI</text>
<text x="76.8" y="164.5">-5VA</text>
<text x="399.1" y="163.1">aCLK</text>
<text x="399.1" y="166.7">aSCK</text>
<text x="252.7" y="179.2">3.3VA</text>
<text x="303.2" y="190.6">3.3VA</text>
<text x="359" y="191.4">VCCO</text>
<text x="43.1" y="206.8">2.5VA</text>
<text x="392.7" y="213.2">aRDY</text>
<text x="75" y="218.2">+5VA</text>
<text x="397" y="221.1">aSDO</text>
<text x="392.3" y="225">fCLK</text>
<text x="397.7" y="228.6">aSYNC</text>
<text x="75" y="246.9">-5VA</text>
</g>
<g font-size="3.2" fill="#000080">
<text x="215.1" y="13.7">R71</text>
<text x="215.1" y="18">10K</text>
<text x="285.3" y="18.4">R69</text>
<text x="285.3" y="22.7">10K</text>
<text x="274.5" y="34.9">DPDT-Latch Relay</text>
<text x="205.7" y="38.8">U16</text>
<text x="276.3" y="43.5">U15</text>
<text x="332.9" y="43.5">ULN2803</text>
<text x="112.3" y="53.8">C44</text>
<text x="216.5" y="49.6">R70</text>
<text x="216.5" y="53.8">10K</text>
<text x="10.9" y="54.6">J8</text>
<text x="81.1" y="56.7">ADA4627-1ARZ</text>
<text x="112.3" y="58.1">0.1uf</text>
<text x="139.5" y="57.1">D5</text>
<text x="286.7" y="56">R68</text>
<text x="27" y="62.5">R96</text>
<text x="57.8" y="60.7">C59</text>
<text x="96.5" y="61.7">U25</text>
<text x="139.5" y="61.4">SCHOTTKY</text>
<text x="197.5" y="64.2">DPDT-Latch Relay</text>
<text x="286.7" y="60.3">10K</text>
<text x="365.5" y="61.7">100R R44</text>
<text x="365.5" y="65.3">100R R48</text>
<text x="27" y="71.4">100</text>
<text x="365.5" y="68.9">100R R49</text>
<text x="42.8" y="76.1">D6</text>
<text x="53.9" y="74.6">22uf,50V</text>
<text x="365.5" y="72.5">100R R54</text>
<text x="18.1" y="80.4">BNC</text>
<text x="41.7" y="80.7">TVS</text>
<text x="59.6" y="83.2">R95</text>
<text x="201.8" y="79.7">U20</text>
<text x="61.4" y="87.2">324</text>
<text x="139.5" y="87.5">D4</text>
<text x="288.5" y="87.5">0.1uf</text>
<text x="308.9" y="87.5">0R</text>
<text x="323.6" y="89.7">U12</text>
<text x="80" y="94">R102</text>
<text x="136.6" y="91.8">SCHOTTKY</text>
<text x="162.1" y="94">C40</text>
<text x="261.2" y="92.9">C34</text>
<text x="289.2" y="92.2">C26</text>
<text x="307.5" y="91.1">R72</text>
<text x="81.8" y="98.3">59</text>
<text x="112.3" y="96.1">C48</text>
<text x="112.3" y="100.4">0.1uf</text>
<text x="162.1" y="97.9">0.1uf</text>
<text x="260.9" y="96.1">0.1uf</text>
<text x="195.7" y="102.6">MAX291</text>
<text x="215.1" y="106.5">R138</text>
<text x="229.8" y="106.9">300pf</text>
<text x="230.8" y="103.3">C207</text>
<text x="244.8" y="106.5">R140</text>
<text x="181.4" y="108.6">R141</text>
<text x="181.4" y="112.9">0R</text>
<text x="216.1" y="109.7">22k</text>
<text x="245.1" y="110.8">22k</text>
<text x="213.3" y="118.3">R139</text>
<text x="244.4" y="117.6">C206</text>
<text x="215.1" y="122.6">22k</text>
<text x="244.8" y="121.2">1500pf</text>
<text x="79" y="130.9">0.1uf</text>
<text x="79.3" y="127.3">C45</text>
<text x="47.8" y="135.1">R90</text>
<text x="285.6" y="136.6">C28</text>
<text x="371.6" y="135.1">C24</text>
<text x="47.8" y="139.4">1k</text>
<text x="66.1" y="138">U27</text>
<text x="92.2" y="138.4">ADA4627-1ARZ</text>
<text x="154.9" y="143">C39</text>
<text x="174.2" y="143">C41</text>
<text x="206.5" y="138.7">C42</text>
<text x="206.5" y="142">0.1uf</text>
<text x="286" y="140.5">0.1uf</text>
<text x="319.6" y="138">ADuM1400</text>
<text x="338.3" y="138.4">U13</text>
<text x="371.2" y="139.1">0.1uf</text>
<text x="114.4" y="145.9">R84</text>
<text x="155.2" y="146.6">0.1uf</text>
<text x="173.9" y="146.3">100uf</text>
<text x="233.3" y="149.5">U22</text>
<text x="32.8" y="152.3">C57</text>
<text x="47.8" y="150.9">R89</text>
<text x="47.8" y="155.6">1k</text>
<text x="114.4" y="154.9">15</text>
<text x="273.1" y="154.1">1k</text>
<text x="285.3" y="153.8">R75</text>
<text x="364.8" y="154.5">1k</text>
<text x="383" y="154.5">R61</text>
<text x="32.8" y="157">0.1uf</text>
<text x="267" y="161.6">1k</text>
<text x="267" y="157.7">1k</text>
<text x="283.5" y="161.6">R80</text>
<text x="283.8" y="157.7">R74</text>
<text x="364.8" y="161.6">1k</text>
<text x="364.8" y="158.1">1k</text>
<text x="383" y="161.6">R59</text>
<text x="383" y="158.1">R60</text>
<text x="267" y="165.2">1k</text>
<text x="283.5" y="165.2">R73</text>
<text x="364.8" y="165.2">1k</text>
<text x="383" y="165.2">R58</text>
<text x="78.2" y="169.9">C55</text>
<text x="78.6" y="173.5">0.1uf</text>
<text x="90.8" y="175.6">R86</text>
<text x="90.8" y="179.2">10k</text>
<text x="136.3" y="184.2">C46</text>
<text x="91.1" y="191.4">10k</text>
<text x="136.3" y="188.5">2.2nf</text>
<text x="219.7" y="188.2">AD7767</text>
<text x="250.9" y="191.4">0.1uf</text>
<text x="251.2" y="187.8">C38</text>
<text x="91.5" y="195">R87</text>
<text x="186.1" y="196.4" transform="rotate(-90 186.1 196.4)">L1</text>
<text x="199.3" y="192.4">C43</text>
<text x="199.7" y="196">0.1uf</text>
<text x="283.5" y="199.6">C27</text>
<text x="283.8" y="203.6">0.1uf</text>
<text x="319.3" y="200.3">U14 ADuM1402</text>
<text x="369.1" y="203.9">0.1uf</text>
<text x="369.4" y="200">C25</text>
<text x="76.5" y="207.1">C51</text>
<text x="76.8" y="210.4">0.1uf</text>
<text x="136.3" y="211.8">C47</text>
<text x="365.5" y="212.2">1k</text>
<text x="383.7" y="212.2">R62</text>
<text x="48.2" y="216.1">R91</text>
<text x="48.2" y="220.4">1.5k</text>
<text x="64.3" y="219">U28</text>
<text x="84" y="216.8">ADA4627-1ARZ</text>
<text x="136.3" y="216.1">2.2nf</text>
<text x="273.4" y="216.5">R76</text>
<text x="273.4" y="220">R77</text>
<text x="296" y="220">1k</text>
<text x="296" y="216.1">1k</text>
<text x="364.8" y="220">R63</text>
<text x="383.4" y="220">1k</text>
<text x="114.8" y="226.8">R85</text>
<text x="273.4" y="227.2">R79</text>
<text x="275.2" y="223.6">1k</text>
<text x="289.5" y="223.6">R78</text>
<text x="296" y="227.2">1k</text>
<text x="360.1" y="223.6">1k</text>
<text x="367.3" y="227.2">R65</text>
<text x="378.4" y="223.6">R64</text>
<text x="385.9" y="227.2">1k</text>
<text x="30.6" y="232.9">C58</text>
<text x="48.2" y="231.9">R92</text>
<text x="30.6" y="236.9">0.1uf</text>
<text x="48.2" y="236.2">1k</text>
<text x="114.8" y="235.8">15</text>
<text x="76.8" y="256.6">0.1uf</text>
<text x="77.2" y="253.3">C56</text>
<text x="32.1" y="273.7">40k</text>
<text x="76.5" y="273.7">10k</text>
<text x="32.4" y="277.3">R94</text>
<text x="76.8" y="277.3">R88</text>
<text x="74.3" y="285.6">C52</text>
<text x="76.5" y="289.2">3pf</text>
</g>
<g font-size="3.2">
<text x="332.5" y="15.2">IMP RELAY</text>
<text x="369.9" y="15.2">AMP RELAY</text>
<text x="332.5" y="18.7">-------------------------------</text>
<text x="332.5" y="22.1">RST(rly_50ohm)</text>
<text x="368.1" y="22.1">SET(rly_0mA)</text>
<text x="186.7" y="29.9" transform="rotate(-90 186.7 29.9)">8</text>
<text x="190.3" y="29.9" transform="rotate(-90 190.3 29.9)">9</text>
<text x="193.9" y="29.9" transform="rotate(-90 193.9 29.9)">10</text>
<text x="201.1" y="29.9" transform="rotate(-90 201.1 29.9)">12</text>
<text x="202.5" y="29.5">EC2-3SNU</text>
<text x="332.5" y="25.6">SET(rly_324ohm)</text>
<text x="366.3" y="25.6">RST(rly_4mA)</text>
<text x="257.3" y="34.5" transform="rotate(-90 257.3 34.5)">8</text>
<text x="260.9" y="34.5" transform="rotate(-90 260.9 34.5)">9</text>
<text x="264.5" y="34.5" transform="rotate(-90 264.5 34.5)">10</text>
<text x="271.6" y="34.5" transform="rotate(-90 271.6 34.5)">12</text>
<text x="282.8" y="38.9">EC2-3SNU</text>
<text x="186.7" y="51" transform="rotate(-90 186.7 51)">5</text>
<text x="190.3" y="51" transform="rotate(-90 190.3 51)">4</text>
<text x="193.9" y="51" transform="rotate(-90 193.9 51)">3</text>
<text x="201.1" y="51" transform="rotate(-90 201.1 51)">1</text>
<text x="7.7" y="59.6">Sensor</text>
<text x="257.3" y="55.6" transform="rotate(-90 257.3 55.6)">5</text>
<text x="260.9" y="55.6" transform="rotate(-90 260.9 55.6)">4</text>
<text x="264.5" y="55.6" transform="rotate(-90 264.5 55.6)">3</text>
<text x="271.6" y="55.6" transform="rotate(-90 271.6 55.6)">1</text>
<text x="324.2" y="57.8">17</text>
<text x="357.9" y="54.2">1</text>
<text x="357.9" y="57.8">2</text>
<text x="106.5" y="60.7" transform="rotate(-90 106.5 60.7)">7</text>
<text x="324.2" y="61.3">16</text>
<text x="324.2" y="64.9">15</text>
<text x="357.9" y="61.3">3</text>
<text x="357.9" y="64.9">4</text>
<text x="20.6" y="66.7">1</text>
<text x="91.5" y="66.7">3</text>
<text x="119.8" y="66.7">1</text>
<text x="324.2" y="68.5">14</text>
<text x="357.9" y="68.5">5</text>
<text x="14.5" y="74.6" transform="rotate(-90 14.5 74.6)">2</text>
<text x="119.8" y="73.9">6</text>
<text x="324.2" y="72.1">13</text>
<text x="324.2" y="75.7">12</text>
<text x="357.9" y="72.1">6</text>
<text x="357.9" y="75.7">7</text>
<text x="91.5" y="81">2</text>
<text x="119.8" y="81">5</text>
<text x="182.1" y="83.9">8</text>
<text x="214.3" y="83.9">1</text>
<text x="324.2" y="82.8">10</text>
<text x="324.2" y="79.2">11</text>
<text x="357.9" y="82.8">9</text>
<text x="357.9" y="79.2">8</text>
<text x="106.5" y="89" transform="rotate(-90 106.5 89)">4</text>
<text x="182.1" y="87.5">7</text>
<text x="214.3" y="87.5">2</text>
<text x="182.1" y="94.7">5</text>
<text x="182.1" y="91.1">6</text>
<text x="214.3" y="91.1">3</text>
<text x="214.3" y="94.7">4</text>
<text x="76.1" y="136.9" transform="rotate(-90 76.1 136.9)">7</text>
<text x="61" y="143">3</text>
<text x="89.3" y="143">1</text>
<text x="311.4" y="147.7">16</text>
<text x="348.6" y="147.7">1</text>
<text x="89.3" y="150.2">6</text>
<text x="204.3" y="154.8">1</text>
<text x="243.7" y="154.8">16</text>
<text x="311.4" y="154.8">14</text>
<text x="311.4" y="151.2">15</text>
<text x="348.6" y="151.2">2</text>
<text x="348.6" y="154.8">3</text>
<text x="61" y="157.3">2</text>
<text x="89.3" y="157.3">5</text>
<text x="204.3" y="158.4">2</text>
<text x="204.3" y="162">3</text>
<text x="243.7" y="162">14</text>
<text x="243.7" y="158.4">15</text>
<text x="311.4" y="162">12</text>
<text x="311.4" y="158.4">13</text>
<text x="348.6" y="162">5</text>
<text x="348.6" y="158.4">4</text>
<text x="76.1" y="165.2" transform="rotate(-90 76.1 165.2)">4</text>
<text x="204.3" y="165.6">4</text>
<text x="243.7" y="165.6">13</text>
<text x="311.4" y="165.6">11</text>
<text x="348.6" y="165.6">6</text>
<text x="204.3" y="169.1">5</text>
<text x="204.3" y="172.7">6</text>
<text x="243.7" y="172.7">11</text>
<text x="243.7" y="169.1">12</text>
<text x="311.4" y="169.1">10</text>
<text x="313.2" y="172.7">9</text>
<text x="348.6" y="169.1">7</text>
<text x="348.6" y="172.7">8</text>
<text x="204.3" y="176.3">7</text>
<text x="204.3" y="179.9">8</text>
<text x="243.7" y="179.9">9</text>
<text x="243.7" y="176.3">10</text>
<text x="312.5" y="209.6">1</text>
<text x="347.9" y="209.6">16</text>
<text x="312.5" y="213.2">2</text>
<text x="347.9" y="213.2">15</text>
<text x="74.3" y="217.9" transform="rotate(-90 74.3 217.9)">7</text>
<text x="312.5" y="216.8">3</text>
<text x="312.5" y="220.4">4</text>
<text x="347.9" y="220.4">13</text>
<text x="347.9" y="216.8">14</text>
<text x="59.3" y="223.9">3</text>
<text x="87.6" y="223.9">1</text>
<text x="312.5" y="223.9">5</text>
<text x="312.5" y="227.5">6</text>
<text x="347.9" y="227.5">11</text>
<text x="347.9" y="223.9">12</text>
<text x="87.6" y="231.1">6</text>
<text x="312.5" y="231.1">7</text>
<text x="347.9" y="231.1">10</text>
<text x="59.3" y="238.3">2</text>
<text x="87.6" y="238.3">5</text>
<text x="312.5" y="234.7">8</text>
<text x="347.9" y="234.7">9</text>
<text x="74.3" y="246.2" transform="rotate(-90 74.3 246.2)">4</text>
<text x="283.8" y="252.3">Title</text>
<text x="288.5" y="260.1">Designed By</text>
<text x="336.1" y="260.1">Haroon Iqbal (JS)</text>
<text x="288.5" y="267.3">Verified By</text>
<text x="336.8" y="268">Sultan Mehmood (PS)</text>
<text x="288.8" y="274.5">Approved By</text>
<text x="336.5" y="274.8">Head PD</text>
<text x="282" y="279.8">Size</text>
<text x="296.4" y="279.8">Document Number</text>
<text x="400.2" y="279.8">Rev</text>
<text x="285.6" y="283.4">A4</text>
<text x="296.4" y="283.4">ICCC-DLG-ESD-001-00</text>
<text x="403.4" y="285.6">0</text>
<text x="282" y="290.6">Date:</text>
<text x="296" y="290.6">Friday, October 03, 2014</text>
<text x="353.7" y="290.6">Sheet</text>
<text x="373" y="290.6">2</text>
<text x="382.3" y="290.6">of</text>
<text x="395.9" y="290.6">3</text>
</g>
<g font-size="3.2" fill="#004080">
<text x="188.2" y="36" transform="rotate(-90 188.2 36)">8</text>
<text x="191.8" y="36" transform="rotate(-90 191.8 36)">9</text>
<text x="195.4" y="37.8" transform="rotate(-90 195.4 37.8)">10</text>
<text x="202.6" y="37.8" transform="rotate(-90 202.6 37.8)">12</text>
<text x="258.8" y="40.6" transform="rotate(-90 258.8 40.6)">8</text>
<text x="262.4" y="40.6" transform="rotate(-90 262.4 40.6)">9</text>
<text x="188.2" y="44.9" transform="rotate(-90 188.2 44.9)">5</text>
<text x="191.8" y="44.9" transform="rotate(-90 191.8 44.9)">4</text>
<text x="195.4" y="44.9" transform="rotate(-90 195.4 44.9)">3</text>
<text x="202.6" y="44.9" transform="rotate(-90 202.6 44.9)">1</text>
<text x="266" y="42.5" transform="rotate(-90 266 42.5)">10</text>
<text x="273.1" y="42.5" transform="rotate(-90 273.1 42.5)">12</text>
<text x="258.8" y="49.5" transform="rotate(-90 258.8 49.5)">5</text>
<text x="262.4" y="49.5" transform="rotate(-90 262.4 49.5)">4</text>
<text x="266" y="49.5" transform="rotate(-90 266 49.5)">3</text>
<text x="273.1" y="49.5" transform="rotate(-90 273.1 49.5)">1</text>
<text x="332.2" y="55.6">OUT1</text>
<text x="332.2" y="59.2">OUT2</text>
<text x="348.6" y="55.6">IN1</text>
<text x="348.6" y="59.2">IN2</text>
<text x="332.2" y="62.8">OUT3</text>
<text x="348.6" y="62.8">IN3</text>
<text x="97.6" y="68.2">+</text>
<text x="108" y="69" transform="rotate(-90 108 69)">V+</text>
<text x="111.3" y="68.2">N1</text>
<text x="332.2" y="66.4">OUT4</text>
<text x="332.2" y="70">OUT5</text>
<text x="348.6" y="66.4">IN4</text>
<text x="348.6" y="70">IN5</text>
<text x="108.6" y="75.3">OUT</text>
<text x="332.2" y="73.6">OUT6</text>
<text x="332.2" y="77.1">OUT7</text>
<text x="348.6" y="73.6">IN6</text>
<text x="348.6" y="77.1">IN7</text>
<text x="97.6" y="82.5">-</text>
<text x="108" y="82.8" transform="rotate(-90 108 82.8)">V-</text>
<text x="111.3" y="82.5">N2</text>
<text x="332.2" y="80.7">OUT8</text>
<text x="348.6" y="80.7">IN8</text>
<text x="188.2" y="88.9">V+</text>
<text x="188.2" y="85.4">VIN</text>
<text x="203.7" y="85.4">CLK</text>
<text x="206.8" y="88.9">V-</text>
<text x="332.2" y="84.3">COM</text>
<text x="346.4" y="84.3">GND</text>
<text x="188.2" y="92.5">GND OP OUT</text>
<text x="188.2" y="96.1">OUT</text>
<text x="200.1" y="96.1">OP IN-</text>
<text x="67.2" y="144.5">+</text>
<text x="77.6" y="145.3" transform="rotate(-90 77.6 145.3)">V+</text>
<text x="80.9" y="144.5">N1</text>
<text x="319.3" y="149.1">VDD2</text>
<text x="335.6" y="149.1">VDD1</text>
<text x="78.2" y="151.6">OUT</text>
<text x="319.3" y="152.7">GND2</text>
<text x="335.3" y="152.7">GND1</text>
<text x="67.2" y="158.8">-</text>
<text x="77.6" y="159.1" transform="rotate(-90 77.6 159.1)">V-</text>
<text x="80.9" y="158.8">N2</text>
<text x="210.4" y="156.3">AVdd</text>
<text x="210.4" y="159.9">VREF+</text>
<text x="234" y="159.9">SDI</text>
<text x="234.9" y="156.3">CS</text>
<text x="319.3" y="156.3">VOA</text>
<text x="319.3" y="159.9">VOB</text>
<text x="339.1" y="156.3">VIA</text>
<text x="339.1" y="159.9">VIB</text>
<text x="210.4" y="163.4">REF GND</text>
<text x="210.4" y="167">VIN+</text>
<text x="230.3" y="163.4">MCLK</text>
<text x="230.9" y="167">SCLK</text>
<text x="319.3" y="163.4">VOC</text>
<text x="319.3" y="167">VOD</text>
<text x="338.9" y="167">VID</text>
<text x="338.9" y="163.4">VIC</text>
<text x="210.4" y="170.6">VIN-</text>
<text x="230.2" y="170.6">DRDY</text>
<text x="319.3" y="170.6">VE2</text>
<text x="339.7" y="170.6">NC</text>
<text x="210.4" y="174.2">AGND</text>
<text x="210.4" y="177.8">SYNC/PD</text>
<text x="229.8" y="174.2">DGND</text>
<text x="232.3" y="177.8">SDO</text>
<text x="319.3" y="174.2">GND2</text>
<text x="335.3" y="174.2">GND1</text>
<text x="210.4" y="181.4">DVdd</text>
<text x="230.2" y="181.4">Vdrive</text>
<text x="318.6" y="211.1">VDD1</text>
<text x="318.6" y="214.7">GND1</text>
<text x="334.6" y="214.7">GND2</text>
<text x="334.9" y="211.1">VDD2</text>
<text x="318.6" y="218.2">VIA</text>
<text x="318.6" y="221.8">VIB</text>
<text x="336.7" y="221.8">VOB</text>
<text x="336.7" y="218.2">VOA</text>
<text x="65.4" y="225.4">+</text>
<text x="75.8" y="226.3" transform="rotate(-90 75.8 226.3)">V+</text>
<text x="79.1" y="225.4">N1</text>
<text x="318.6" y="225.4">VOC</text>
<text x="338.2" y="225.4">VIC</text>
<text x="76.4" y="232.6">OUT</text>
<text x="318.6" y="229">VOD</text>
<text x="318.6" y="232.6">VE1</text>
<text x="337.4" y="232.6">VE2</text>
<text x="338.2" y="229">VID</text>
<text x="65.4" y="239.7">-</text>
<text x="79.1" y="239.7">N2</text>
<text x="318.6" y="236.1">GND1</text>
<text x="334.6" y="236.1">GND2</text>
<text x="75.8" y="240.1" transform="rotate(-90 75.8 240.1)">V-</text>
</g>
<g font-size="2.6">
<text x="44.9" y="2.8">5</text>
<text x="127.2" y="2.8">4</text>
<text x="209.5" y="2.8">3</text>
<text x="291.8" y="2.8">2</text>
<text x="374.1" y="2.8">1</text>
<text x="1.1" y="42">D</text>
<text x="416.2" y="42">D</text>
<text x="1.1" y="114.2">C</text>
<text x="416.2" y="114.2">C</text>
<text x="1.1" y="186.4">B</text>
<text x="416.2" y="186.4">B</text>
<text x="1.1" y="258.5">A</text>
<text x="416.2" y="258.5">A</text>
<text x="44.9" y="295">5</text>
<text x="127.2" y="295">4</text>
<text x="209.5" y="295">3</text>
<text x="291.8" y="295">2</text>
<text x="374.1" y="295">1</text>
</g>
</svg>
